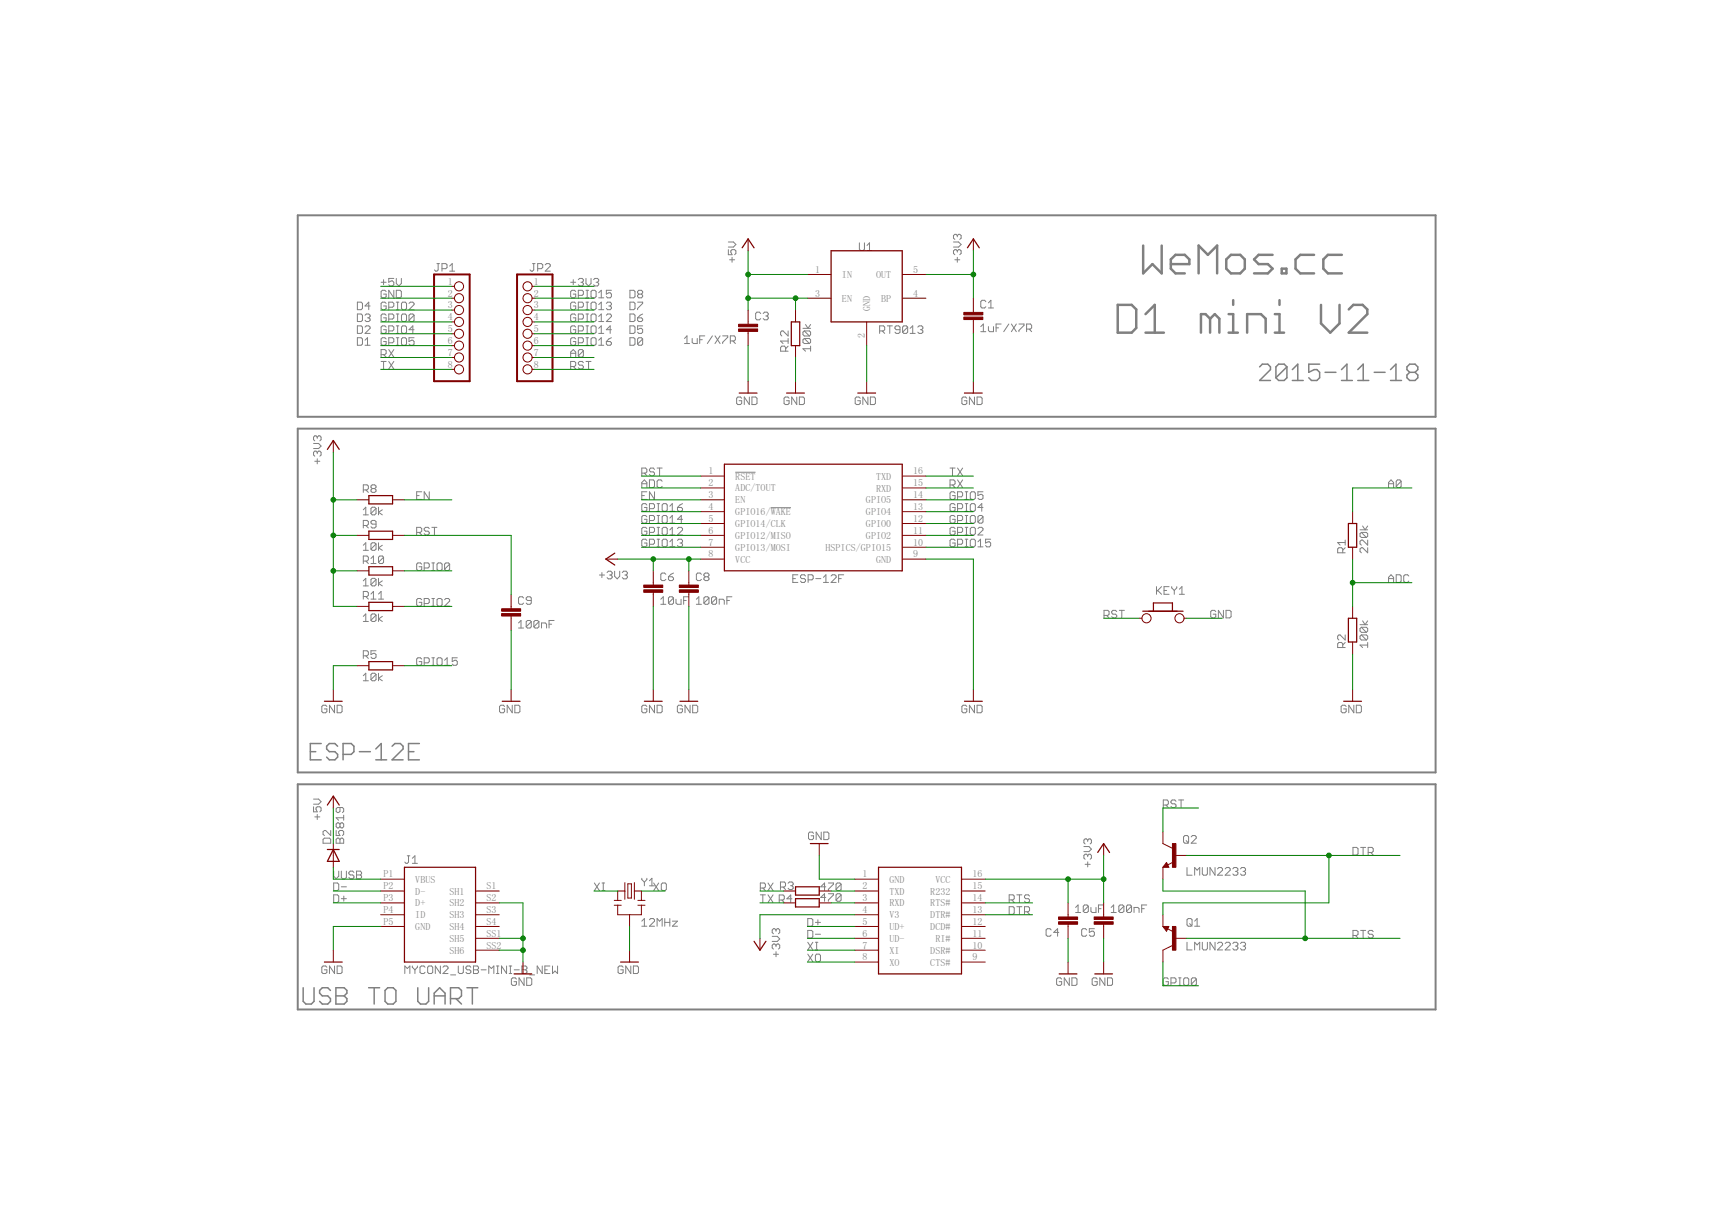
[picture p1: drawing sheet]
<svg xmlns="http://www.w3.org/2000/svg" width="297mm" height="210mm" viewBox="0 0 297 210" stroke-linecap="round" stroke-linejoin="round" font-family="sans-serif">
<path d="M51 36.9h195.1v34.5h-195.1zM51 73.4h195.1v59h-195.1zM51 134.4h195.1v38.6h-195.1z" fill="none" stroke="#808080" stroke-width=".34"/>
<g fill="none" stroke="#808080" stroke-width=".25">
<path d="M215.9 62.9l.5-.5h.9l.5 .5v.4l-1.9 1.9h1.9M220.6 62.9v1.8l-.5 .5h-.9l-.5-.5M220.6 62.9l-.5-.5h-.9l-.5 .5v1.8M220.6 62.9l-1.9 1.8M221.5 65.2h1.9M221.5 63.3l.9-.9v2.8M226.2 62.4h-1.9v1.4l1-.5h.4l.5 .5v.9l-.5 .5h-.9l-.5-.5M227.1 63.8h1.9M229.9 65.2h1.9M229.9 63.3l1-.9v2.8M232.7 65.2h1.9M232.7 63.3l1-.9v2.8"/>
<path d="M235.5 63.8h1.9M238.3 65.2h1.9M238.3 63.3l1-.9v2.8M241.6 63.8l-.4 .5v.4l.4 .5h.9l.5-.5v-.4l-.5-.5M241.6 63.8l-.4-.5v-.4l.4-.5h.9l.5 .5v.4l-.5 .5M241.6 63.8h.9M53.2 128.8h.9M55.1 127.4h-1.9v2.8h1.9M57.9 127.9l-.5-.5h-.9l-.5 .5v.4l.5 .5h.9l.5 .5v.4l-.5 .5h-.9l-.5-.5M58.8 129.3h1.4l.5-.5v-.9l-.5-.5h-1.4v2.8M61.6 128.8h1.9M64.4 130.2h1.9"/>
<path d="M64.4 128.3l.9-.9v2.8M67.2 127.9l.5-.5h.9l.5 .5v.4l-1.9 1.9h1.9M70 128.8h1M71.9 127.4h-1.9v2.8h1.9M52 169.2v2.4l.4 .4h1l.4-.4v-2.4M56.6 169.7l-.4-.5h-1l-.4 .5v.5l.4 .4h1l.4 .5v.5l-.4 .4h-1l-.4-.4M57.6 169.2h1.4l.5 .5v.5l-.5 .4 .5 .5v.5l-.5 .4h-1.4zM57.6 170.6h1.4M63.2 169.2h1.9M64.1 169.2v2.8M66 169.7l.5-.5h.9l.5 .5v1.9l-.5 .4h-.9l-.5-.4zM71.6 169.2v2.4l.5 .4h.9l.5-.4v-2.4"/>
<path d="M74.4 170.6h1.9M74.4 172v-1.8l1-1 .9 1v1.8M77.2 171.1h1.4l.5-.5v-.9l-.5-.5h-1.4v2.8M78.1 171.1l1 .9M80 169.2h1.9M81 169.2v2.8"/>
</g>
<g fill="none" stroke="#808080" stroke-width=".17">
<path d="M61.3 51.8h.6l.2 .2v.9l-.2 .2h-.6zM61.3 53.8h.6l.2 .2v.9l-.2 .2h-.6zM61.3 55.8h.6l.2 .2v.9l-.2 .2h-.6zM61.3 57.9h.6l.2 .2v.8l-.2 .3h-.6zM62.6 54l.2-.2h.4l.2 .2v.2l-.2 .3M62.6 56l.2-.2h.4l.2 .2v.3l-.8 .8h.8M62.6 59.2h.8M62.6 58.3l.4-.4v1.3M63 54.5h.2M63.2 54.5l.2 .2v.2l-.2 .2h-.4l-.2-.2M63.4 52.4h-.8l.6-.6v1.3M65.3 48.4h.9"/>
<path d="M65.7 47.9v.9M66.2 50l-.2-.3h-.5l-.2 .3v.8l.2 .2h.5l.2-.2v-.4h-.5M66.2 52l-.2-.2h-.5l-.2 .2v.9l.2 .2h.5l.2-.2v-.5h-.5M66.2 54l-.2-.2h-.5l-.2 .2v.9l.2 .2h.5l.2-.2v-.4h-.5M66.2 56l-.2-.2h-.5l-.2 .2v.9l.2 .2h.5l.2-.2v-.4h-.5M66.2 58.1l-.2-.2h-.5l-.2 .2v.8l.2 .3h.5l.2-.3v-.4h-.5M66.6 52.6h.7l.2-.2v-.4l-.2-.2h-.7v1.3M66.6 54.7h.7l.2-.2v-.5l-.2-.2h-.7v1.3M66.6 56.7h.7l.2-.2v-.5l-.2-.2h-.7v1.3M66.6 58.7h.7l.2-.2v-.4l-.2-.2h-.7v1.3M66.6 59.9l.9 1.3M67.5 47.7h-.9v.7l.5-.3h.2l.2 .3v.4l-.2 .2h-.5l-.2-.2"/>
<path d="M67.5 49.7v1.3l-.9-1.3v1.3M67.5 59.9l-.9 1.3M67.9 49.7h.7l.2 .3v.8l-.2 .2h-.7zM67.9 53.1h.5M67.9 51.8h.5M67.9 55.1h.5M67.9 53.8h.5M67.9 57.1h.5M67.9 55.8h.5M67.9 59.2h.5M67.9 57.9h.5M67.9 47.7v.9l.5 .4 .4-.4v-.9"/>
<path d="M68.2 51.8v1.3M68.2 53.8v1.3M68.2 55.8v1.3M68.2 57.9v1.3M68.8 58.1l.2-.2h.4l.3 .2v.8l-.3 .3h-.4l-.2-.3zM69 51.8h.4l.3 .2v.9l-.3 .2h-.4l-.2-.2v-.9zM69 53.8h.4l.3 .2v.9l-.3 .2h-.4l-.2-.2v-.9zM69 55.8h.4l.3 .2v.9l-.3 .2h-.4l-.2-.2v-.9zM70.1 52l.2-.2h.5l.2 .2v.2l-.9 .9h.9M71 54v.9l-.2 .2h-.5l-.2-.2M71 54l-.2-.2h-.5l-.2 .2v.9M71 57.9h-.9v.6l.4-.2h.3l.2 .2v.4l-.2 .3h-.5l-.2-.3"/>
<path d="M71 56.5h-.9l.7-.7v1.3M71 54l-.9 .9M74.9 45.2h.4M75.1 45.2v1l-.2 .3h-.2l-.2-.3M75.8 46h.6l.2-.2v-.4l-.2-.2h-.6v1.3M77.1 46.5h.8M77.1 45.6l.4-.4v1.3M91.3 45.2h.4M91.5 45.2v1l-.2 .3h-.2l-.3-.3M92.2 46h.6l.2-.2v-.4l-.2-.2h-.6v1.3M93.5 45.4l.2-.2h.4l.2 .2v.2l-.8 .9h.8M97.8 48.4h.9"/>
<path d="M98.3 47.9v.9M98.7 50l-.2-.3h-.5l-.2 .3v.8l.2 .2h.5l.2-.2v-.4h-.4M98.7 52l-.2-.2h-.5l-.2 .2v.9l.2 .2h.5l.2-.2v-.5h-.4M98.7 54l-.2-.2h-.5l-.2 .2v.9l.2 .2h.5l.2-.2v-.4h-.4M98.7 56l-.2-.2h-.5l-.2 .2v.9l.2 .2h.5l.2-.2v-.4h-.4M98.7 58.1l-.2-.2h-.5l-.2 .2v.8l.2 .3h.5l.2-.3v-.4h-.4M99.1 50.6h.7l.2-.2v-.4l-.2-.3h-.7v1.3M99.1 52.6h.7l.2-.2v-.4l-.2-.2h-.7v1.3M99.1 54.7h.7l.2-.2v-.5l-.2-.2h-.7v1.3M99.1 56.7h.7l.2-.2v-.5l-.2-.2h-.7v1.3M99.1 58.7h.7l.2-.2v-.4l-.2-.2h-.7v1.3M99.1 47.9l.2-.2h.5l.2 .2v.2l-.2 .3"/>
<path d="M99.6 48.4h.2M99.8 48.4l.2 .2v.2l-.2 .2h-.5l-.2-.2M100.4 51h.5M100.4 49.7h.5M100.4 53.1h.5M100.4 51.8h.5M100.4 55.1h.5M100.4 53.8h.5M100.4 57.1h.5M100.4 55.8h.5M100.4 59.2h.5M100.4 57.9h.5"/>
<path d="M100.4 47.7v.9l.5 .4 .4-.4v-.9M100.6 49.7v1.3M100.6 51.8v1.3M100.6 53.8v1.3M100.6 55.8v1.3M100.6 57.9v1.3M101.3 50l.2-.3h.5l.2 .3v.8l-.2 .2h-.5l-.2-.2zM101.3 52l.2-.2h.5l.2 .2v.9l-.2 .2h-.5l-.2-.2zM101.3 54l.2-.2h.5l.2 .2v.9l-.2 .2h-.5l-.2-.2zM101.3 56l.2-.2h.5l.2 .2v.9l-.2 .2h-.5l-.2-.2zM101.3 58.1l.2-.2h.5l.2 .2v.8l-.2 .3h-.5l-.2-.3zM101.7 47.9l.3-.2h.4l.2 .2v.2l-.2 .3"/>
<path d="M102.2 48.4h.2M102.4 48.4l.2 .2v.2l-.2 .2h-.4l-.3-.2M102.6 51h.9M102.6 53.1h.9M102.6 55.1h.9M102.6 57.1h.9M102.6 59.2h.9M102.6 58.3l.5-.4v1.3M102.6 50.2l.5-.5v1.3M102.6 52.2l.5-.4v1.3M102.6 54.2l.5-.4v1.3M102.6 56.3l.5-.5v1.3"/>
<path d="M103.9 52l.2-.2h.5l.2 .2v.2l-.2 .2M103.9 54l.2-.2h.5l.2 .2v.2l-.9 .9h.9M103.9 58.5h.7l.2 .2v.2l-.2 .3h-.5l-.2-.3zM104.4 52.4h.2M104.6 52.4l.2 .2v.3l-.2 .2h-.5l-.2-.2M104.8 49.7h-.9v.7l.5-.2h.2l.2 .2v.4l-.2 .2h-.5l-.2-.2M104.8 56.5h-.9l.7-.7v1.3M104.8 57.9l-.4 .2-.5 .4M108 49.7h.6l.2 .3v.8l-.2 .2h-.6zM108 51.8h.6l.2 .2v.9l-.2 .2h-.6zM108 53.8h.6l.2 .2v.9l-.2 .2h-.6zM108 55.8h.6l.2 .2v.9l-.2 .2h-.6z"/>
<path d="M108 57.9h.6l.2 .2v.8l-.2 .3h-.6zM109.3 51.8h.9v.2l-.9 .9v.2M109.3 54.5h.6l.3 .2v.2l-.3 .2h-.4l-.2-.2zM109.5 50.4l-.2 .2v.2l.2 .2h.4l.3-.2v-.2l-.3-.2M109.5 50.4l-.2-.2v-.2l.2-.3h.4l.3 .3v.2l-.3 .2M109.5 50.4h.4M110.2 55.8h-.9v.7l.4-.2h.2l.3 .2v.4l-.3 .2h-.4l-.2-.2M110.2 58.1v.8l-.3 .3h-.4l-.2-.3M110.2 58.1l-.3-.2h-.4l-.2 .2v.8M110.2 53.8l-.5 .2-.4 .5M110.2 58.1l-.9 .8M117.3 58l.5-.4v1.3"/>
<path d="M117.3 58.9h.9M118.6 58v.7l.3 .2h.6v-.9M119.9 58.2h.5M120.8 57.6h-.9v1.3M122.1 57.6l-.9 1.3M122.6 57.6l.8 1.3M123.4 57.6l-.8 1.3M123.9 57.6h.8v.2l-.8 .9v.2M124.8 42.8v.8h.7l-.2-.4v-.2l.2-.2h.4l.2 .2v.4l-.2 .2M124.8 41.5h.9l.4 .4-.4 .4h-.9M125.1 44.5h.8M125.2 58.4h.6l.2-.2v-.4l-.2-.2h-.6v1.3"/>
<path d="M125.5 44.1v.8M125.6 58.4l.4 .5M130.4 53.7l-.2-.2h-.5l-.2 .2v.9l.2 .2h.5l.2-.2M130.8 53.7l.2-.2h.5l.2 .2v.2l-.2 .2M131.3 54.1h.2M131.5 54.1l.2 .3v.2l-.2 .2h-.5l-.2-.2M135.1 56.7v.9l-.9-.9h-.2l-.2 .2v.4l.2 .3M135.1 59.3l-.4 .5M135.1 58.4h-1.3l.4 .5M135.1 58v.9M137.6 56.3h1.3M137.9 56.7h.8l.2 .2v.4l-.2 .3"/>
<path d="M137.9 58l-.3 .2v.5l.3 .2h.8M137.9 58h.8l.2 .2v.5l-.2 .2M137.9 56.7l-.3 .2v.4l.3 .3h.8M137.9 58l.8 .9M137.9 56.7l.8 .9M138.1 55.6l.4 .7 .4-.7M138.9 59.8h-1.3l.5 .4M138.9 59.3v.9M147.3 41.6v1.1l.2 .2h.5l.2-.2v-1.1M148.6 42.9h.9M148.6 42.1l.4-.5v1.3M150.8 56.7h.6l.2-.2v-.5l-.2-.2h-.6v1.3"/>
<path d="M151.2 56.7l.4 .4M152.1 55.8h.9M152.5 55.8v1.3M154.3 56.5h-.7l-.2-.2v-.3l.2-.2h.4l.3 .2v.9l-.3 .2h-.4l-.2-.2M155.6 56v.9l-.3 .2h-.4l-.2-.2M155.6 56l-.3-.2h-.4l-.2 .2v.9M155.6 56l-.9 .9M156 57.1h.9M156 56.3l.4-.5v1.3M157.3 56l.2-.2h.5l.2 .2v.3l-.2 .2M157.8 56.5h.2M158 56.5l.2 .2v.2l-.2 .2h-.5l-.2-.2"/>
<path d="M163.4 41.5h.9l.4 .4-.4 .4h-.9M163.7 44.5h.8M164.1 43l.2-.2h.2l.2 .2v.4l-.2 .2M164.1 40.4v.2M164.1 43v.2M164.1 44.1v.8M164.1 43l-.2-.2h-.2l-.3 .2v.4l.3 .2M164.1 40.4l-.2-.2h-.2l-.3 .2v.4l.3 .2M164.1 40.4l.2-.2h.2l.2 .2v.4l-.2 .2M168.1 56l.5-.5v1.3M168.1 56.8h.9M169 51.7l-.2-.2h-.5l-.2 .2v.9l.2 .2h.5l.2-.2"/>
<path d="M169.4 56v.6l.2 .2h.7v-.8M169.4 52.8h.9M169.4 51.9l.4-.4v1.3M170.7 56.2h.5M171.6 55.5h-.9v1.3M172.9 55.5l-.9 1.3M173.4 55.5l.8 1.3M174.2 55.5l-.8 1.3M174.6 55.5h.9v.3l-.9 .8v.2M176 56.4h.6l.2-.2v-.4l-.2-.3h-.6v1.3M176.4 56.4l.4 .4M53.7 76h.9l.4 .4-.4 .5h-.9"/>
<path d="M54 79h.8M54.4 74.9v.2M54.4 77.5v.2M54.4 78.6v.9M54.4 74.9l-.2-.2h-.2l-.3 .2v.4l.3 .2M54.4 77.5l-.2-.2h-.2l-.3 .2v.5l.3 .2M54.4 74.9l.2-.2h.2l.2 .2v.4l-.2 .2M54.4 77.5l.2-.2h.2l.2 .2v.5l-.2 .2M65.3 60.8h.7l.2-.3v-.4l-.2-.2h-.7v1.3M65.3 61.9h.9M65.7 61.9v1.3M65.7 60.8l.5 .4"/>
<path d="M66.6 61.9l.9 1.3M67.5 61.9l-.9 1.3M97.8 61.2v-.9l.5-.4 .4 .4v.9M97.8 62.8h.7l.2-.2v-.5l-.2-.2h-.7v1.3M97.8 60.5h.9M98.3 62.8l.4 .4M100 60.1l-.2-.2h-.5l-.2 .2v.9M100 60.1v.9l-.2 .2h-.5l-.2-.2M100 62.1l-.2-.2h-.5l-.2 .2v.3l.2 .2h.5l.2 .2v.2l-.2 .2h-.5l-.2-.2M100 60.1l-.9 .9M100.4 61.9h.9M100.9 61.9v1.3"/>
<path d="M127.1 68.2l-.2-.2h-.4l-.2 .2v.9l.2 .2h.4l.2-.2v-.4h-.4M128.4 68v1.3l-.8-1.3v1.3M128.9 68h.6l.3 .2v.9l-.3 .2h-.6zM134.7 60.2v-.7l-.2-.2h-.5l-.2 .2v.7h1.3M135.3 68.2l-.3-.2h-.4l-.2 .2v.9l.2 .2h.4l.3-.2v-.4h-.5M136.6 68v1.3l-.9-1.3v1.3M137 68h.6l.3 .2v.9l-.3 .2h-.6zM147.4 68.2l-.2-.2h-.4l-.2 .2v.9l.2 .2h.4l.2-.2v-.4h-.4M148.8 68v1.3l-.9-1.3v1.3M149.2 68h.6l.3 .2v.9l-.3 .2h-.6zM165.7 68.2l-.2-.2h-.4l-.2 .2v.9l.2 .2h.4l.2-.2v-.4h-.4M167 68v1.3l-.8-1.3v1.3"/>
<path d="M167.5 68h.6l.2 .2v.9l-.2 .2h-.6zM62.3 87.4l.4-.5v1.3M62.3 93.4l.4-.4v1.3M62.3 99.5l.4-.4v1.3M62.3 88.2h.8M62.3 94.3h.8M62.3 83.9h.6l.2-.2v-.4l-.2-.2h-.6v1.3M62.3 90h.6l.2-.2v-.4l-.2-.2h-.6v1.3M62.3 96.1h.6l.2-.2v-.4l-.2-.2h-.6v1.3M62.7 83.9l.4 .5M62.7 90l.4 .5M62.7 96.1l.4 .5"/>
<path d="M63.6 95.7l.4-.4v1.3M63.6 96.6h.9M63.8 83.7l-.2-.2v-.2l.2-.2h.4l.3 .2v.2l-.3 .2M63.8 83.7l-.2 .2v.3l.2 .2h.4l.3-.2v-.3l-.3-.2M63.8 83.7h.4M64.5 99.3l-.9 .9M64.5 87.1l-.3-.2h-.4l-.2 .2v.9M64.5 89.8h-.7l-.2-.2v-.2l.2-.2h.4l.3 .2v.9l-.3 .2h-.4l-.2-.2M64.5 93.2l-.3-.2h-.4l-.2 .2v.9M64.5 99.3l-.3-.2h-.4l-.2 .2v.9M64.5 87.1v.9l-.3 .2h-.4l-.2-.2M64.5 93.2v.9l-.3 .2h-.4l-.2-.2"/>
<path d="M64.5 99.3v.9l-.3 .2h-.4l-.2-.2M64.5 87.1l-.9 .9M64.5 93.2l-.9 .9M64.9 86.9v1.3M64.9 93v1.3M64.9 99.1v1.3M65.5 87.4l-.6 .4 .6 .4M65.5 93.4l-.6 .5 .6 .4M65.5 99.5l-.6 .5 .6 .4M65.7 95.5l-.2-.2h-.4l-.2 .2v.9M65.7 95.5v.9l-.2 .2h-.4l-.2-.2M65.7 95.5l-.8 .9"/>
<path d="M71.4 91.2h.7l.2-.2v-.4l-.2-.2h-.7v1.3M71.4 84.9h.4M71.8 91.2l.5 .5M72.3 84.3h-.9v1.3h.9M72.3 96.7l-.2-.2h-.5l-.2 .2v.8l.2 .3h.5l.2-.3v-.4h-.5M72.7 97.3h.7l.2-.2v-.4l-.2-.2h-.7v1.3M73.6 84.3v1.3l-.9-1.3v1.3M73.6 90.6l-.2-.2h-.5l-.2 .2v.2l.2 .2h.5l.2 .2v.2l-.2 .3h-.5l-.2-.3M74 96.5h.5M74 97.8h.5M74 90.4h.9M74.3 96.5v1.3"/>
<path d="M74.5 90.4v1.3M75.1 96.5h.4l.3 .2v.8l-.3 .3h-.4l-.2-.3v-.8zM77.1 96.7l-.2-.2h-.5l-.2 .2v.8M77.1 96.7v.8l-.2 .3h-.5l-.2-.3M77.1 96.7l-.9 .8M102.7 98.5h.9M103.2 98.1v.9M104.1 98.1l.2-.2h.4l.2 .2v.2l-.2 .2M104.5 98.5h.2M104.7 98.5l.2 .2v.3l-.2 .2h-.4l-.2-.2M105.3 97.9v.8l.5 .5 .4-.5v-.8M106.7 98.1l.2-.2h.4l.2 .2v.2l-.2 .2"/>
<path d="M107.1 98.5h.2M107.3 98.5l.2 .2v.3l-.2 .2h-.4l-.2-.2M110 81.1h.7l.2-.2v-.5l-.2-.2h-.7v1.3M110 83.5v-.8l.4-.5 .5 .5v.8M110 84.9h.4M110 82.9h.9M110.4 81.1l.5 .4M110.9 84.3h-.9v1.3h.9M110.9 86.5l-.2-.2h-.5l-.2 .2v.9l.2 .2h.5l.2-.2v-.4h-.5M110.9 88.6l-.2-.3h-.5l-.2 .3v.8l.2 .2h.5l.2-.2v-.4h-.5M110.9 90.6l-.2-.2h-.5l-.2 .2v.8l.2 .3h.5l.2-.3v-.4h-.5M110.9 92.6l-.2-.2h-.5l-.2 .2v.9l.2 .2h.5l.2-.2v-.5h-.5"/>
<path d="M111.3 82.2h.7l.2 .3v.8l-.2 .2h-.7zM111.3 87.2h.7l.2-.2v-.5l-.2-.2h-.7v1.3M111.3 89.2h.7l.2-.2v-.4l-.2-.3h-.7v1.3M111.3 91.2h.7l.2-.2v-.4l-.2-.2h-.7v1.3M111.3 93.3h.7l.2-.3v-.4l-.2-.2h-.7v1.3M112.2 80.4l-.2-.2h-.5l-.2 .2v.2l.2 .3h.5l.2 .2v.2l-.2 .2h-.5l-.2-.2M112.2 84.3v1.3l-.9-1.3v1.3M112.6 86.3h.5M112.6 87.6h.5M112.6 88.3h.5M112.6 89.6h.5M112.6 90.4h.5"/>
<path d="M112.6 91.7h.5M112.6 92.4h.5M112.6 93.7h.5M112.6 80.2h.9M112.8 86.3v1.3M112.8 88.3v1.3M112.8 90.4v1.3M112.8 92.4v1.3M113.1 80.2v1.3M113.5 82.5l-.2-.3h-.5l-.2 .3v.8l.2 .2h.5l.2-.2M113.7 86.3h.5l.2 .2v.9l-.2 .2h-.5l-.2-.2v-.9zM113.7 88.3h.5l.2 .3v.8l-.2 .2h-.5l-.2-.2v-.8z"/>
<path d="M113.7 90.4h.5l.2 .2v.8l-.2 .3h-.5l-.2-.3v-.8zM113.7 92.4h.5l.2 .2v.9l-.2 .2h-.5l-.2-.2v-.9zM114.1 98.4l-.2-.2h-.4l-.2 .2v.9l.2 .2h.4l.2-.2M114.6 98.8h.6l.2 .3v.2l-.2 .2h-.4l-.2-.2zM114.8 87.6h.9M114.8 86.7l.4-.4v1.3M114.8 88.8l.4-.5v1.3M114.8 90.8l.4-.4v1.3M114.8 92.8l.4-.4v1.3M114.8 89.6h.9M114.8 91.7h.9M114.8 93.7h.9"/>
<path d="M115.4 98.2l-.4 .2-.4 .4M116.1 87h.7l.2 .2v.2l-.2 .2h-.5l-.2-.2zM116.1 90.6l.2-.2h.5l.2 .2v.2l-.9 .9h.9M116.1 92.6l.2-.2h.5l.2 .2v.2l-.2 .2M116.5 93h.3M116.8 93l.2 .3v.2l-.2 .2h-.5l-.2-.2M117 86.3l-.9 .7M117 89h-.9l.7-.7v1.3M120.2 98.4l-.2-.2h-.4l-.2 .2v.9l.2 .2h.4l.2-.2M120.9 98.8l-.3-.2v-.2l.3-.2h.4l.2 .2v.2l-.2 .2M120.9 98.8l-.3 .3v.2l.3 .2h.4l.2-.2v-.2l-.2-.3M120.9 98.8h.4"/>
<path d="M126 80.9h3.5M132.1 87h3.5M135.9 99.1h.4M136.8 98.5h-.9v1.3h.9M138.1 98.7l-.2-.2h-.5l-.2 .2v.2l.2 .2h.5l.2 .3v.2l-.2 .2h-.5l-.2-.2M138.5 99.4h.7l.2-.3v-.4l-.2-.2h-.7v1.3M139.8 99.1h.9M141.1 99.8h.9M141.1 98.9l.5-.4v1.3M142.5 98.7l.2-.2h.4l.2 .2v.2l-.8 .9h.8M143.7 99.1h.5M144.6 98.5h-.9v1.3"/>
<path d="M162.8 83.1h.7l.2-.2v-.4l-.2-.3h-.7v1.3M162.8 80.2h.9M163.3 83.1l.4 .4M163.3 80.2v1.3M163.7 84.5l-.2-.2h-.5l-.2 .2v.9l.2 .2h.5l.2-.2v-.5h-.4M163.7 86.5l-.2-.2h-.5l-.2 .2v.9l.2 .2h.5l.2-.2v-.4h-.4M163.7 88.6l-.2-.3h-.5l-.2 .3v.8l.2 .2h.5l.2-.2v-.4h-.4M163.7 90.6l-.2-.2h-.5l-.2 .2v.8l.2 .3h.5l.2-.3v-.4h-.4M163.7 92.6l-.2-.2h-.5l-.2 .2v.9l.2 .2h.5l.2-.2v-.5h-.4M164.1 91.2h.7l.2-.2v-.4l-.2-.2h-.7v1.3M164.1 87.2h.7l.2-.2v-.5l-.2-.2h-.7v1.3M164.1 85.1h.7l.2-.2v-.4l-.2-.2h-.7v1.3"/>
<path d="M164.1 89.2h.7l.2-.2v-.4l-.2-.3h-.7v1.3M164.1 93.3h.7l.2-.3v-.4l-.2-.2h-.7v1.3M164.1 82.2l.9 1.3M164.1 80.2l.9 1.3M165 82.2l-.9 1.3M165 80.2l-.9 1.3M165.4 86.3h.5M165.4 87.6h.5M165.4 84.3h.5M165.4 85.6h.5M165.4 88.3h.5M165.4 89.6h.5"/>
<path d="M165.4 90.4h.5M165.4 91.7h.5M165.4 92.4h.5M165.4 93.7h.5M165.7 84.3v1.3M165.7 86.3v1.3M165.7 88.3v1.3M165.7 90.4v1.3M165.7 92.4v1.3M166.3 84.5l.2-.2h.5l.2 .2v.9l-.2 .2h-.5l-.2-.2zM166.3 88.6l.2-.3h.5l.2 .3v.8l-.2 .2h-.5l-.2-.2zM166.3 90.6l.2-.2h.5l.2 .2v.8l-.2 .3h-.5l-.2-.3z"/>
<path d="M166.3 92.6l.2-.2h.5l.2 .2v.9l-.2 .2h-.5l-.2-.2zM166.5 86.3h.5l.2 .2v.9l-.2 .2h-.5l-.2-.2v-.9zM167.6 90.6l.3-.2h.4l.2 .2v.2l-.9 .9h.9M167.6 93.7h.9M167.6 92.8l.5-.4v1.3M168.5 87h-.9l.7-.7v1.3M168.5 84.3h-.9v.6l.5-.2h.2l.2 .2v.5l-.2 .2h-.4l-.3-.2M168.5 88.6l-.2-.3h-.4l-.3 .3v.8M168.5 88.6v.8l-.2 .2h-.4l-.3-.2M168.5 88.6l-.9 .8M169.8 92.4h-.9v.6l.7-.2 .2 .2v.5l-.2 .2h-.5l-.2-.2M230.1 94.7v-.6l-.2-.2h-.4l-.2 .2v.6h1.3"/>
<path d="M230.6 93h-1.3l.4 .4M230.6 93.9l-.5 .4M230.6 92.5v.9M233.1 90.8h1.3M233.3 91.2h.9l.2 .2v.5l-.2 .2M233.3 91.2l-.2 .2v.5l.2 .2h.9M233.3 91.2l.9 .9M233.6 90.1l.4 .7 .4-.7M234.4 92.5v.9l-.8-.9h-.3l-.2 .3v.4l.2 .2M234.4 93.9v.8l-.8-.8h-.3l-.2 .2v.4l.2 .2M238 99.1h.9M238 83.5v-.8l.4-.5 .5 .5v.8"/>
<path d="M238 99.8v-.9l.4-.4 .5 .4v.9M238 82.9h.9M239.3 98.5h.6l.3 .2v.9l-.3 .2h-.6zM240.2 82.5l-.3-.3h-.4l-.2 .3v.8M240.2 82.5v.8l-.3 .2h-.4l-.2-.2M240.2 82.5l-.9 .8M241.5 98.7l-.2-.2h-.5l-.2 .2v.9l.2 .2h.5l.2-.2M62.3 115.8l.4-.4v1.2M62.3 105.6l.4-.4v1.3M62.3 116.6h.8M62.3 100.4h.8M62.3 106.5h.8"/>
<path d="M62.3 102.2h.6l.2-.2v-.4l-.2-.3h-.6v1.4M62.3 112.4h.6l.2-.2v-.5l-.2-.2h-.6v1.3M62.7 112.4l.4 .4M62.7 102.2l.4 .5M63.6 102.7h.9M63.6 101.8l.4-.5v1.4M64.5 115.6v.8l-.3 .2h-.4l-.2-.2M64.5 105.4l-.3-.2h-.4l-.2 .2v.9M64.5 111.5h-.9v.7l.4-.2h.2l.3 .2v.4l-.3 .2h-.4l-.2-.2M64.5 115.6l-.3-.2h-.4l-.2 .2v.8M64.5 105.4v.9l-.3 .2h-.4l-.2-.2M64.5 115.6l-.9 .8"/>
<path d="M64.5 105.4l-.9 .9M64.9 102.7h.8M64.9 105.2v1.3M64.9 115.4v1.2M64.9 101.8l.4-.5v1.4M65.5 115.8l-.6 .4 .6 .4M65.5 105.6l-.6 .5 .6 .4M72.3 102.8l-.2-.2h-.5l-.2 .2v.8l.2 .3h.5l.2-.3v-.4h-.5M72.3 112.9l-.2-.2h-.5l-.2 .2v.9l.2 .2h.5l.2-.2v-.4h-.5M72.7 103.4h.7l.2-.2v-.4l-.2-.2h-.7v1.3M72.7 113.6h.7l.2-.2v-.5l-.2-.2h-.7v1.3M74 102.6h.5"/>
<path d="M74 103.9h.5M74 112.7h.5M74 114h.5M74.3 102.6v1.3M74.3 112.7v1.3M74.9 102.8l.2-.2h.4l.3 .2v.8l-.3 .3h-.4l-.2-.3zM74.9 112.9l.2-.2h.4l.3 .2v.9l-.3 .2h-.4l-.2-.2zM76.2 102.8l.2-.2h.5l.2 .2v.2l-.9 .9h.9M76.2 114h.9M76.2 113.1l.4-.4v1.3M78.4 112.7h-.9v.7l.5-.3h.2l.2 .3v.4l-.2 .2h-.5l-.2-.2M88.9 106.7l.4-.4v1.3"/>
<path d="M88.9 107.6h.8M89.7 102.5l-.2-.2h-.4l-.2 .2v.8l.2 .2h.4l.2-.2M91.1 102.9h-.7l-.2-.2v-.2l.2-.2h.4l.3 .2v.8l-.3 .2h-.4l-.2-.2M91.1 106.5v.9l-.3 .2h-.4l-.2-.2M91.1 106.5l-.3-.2h-.4l-.2 .2v.9M91.1 106.5l-.9 .9M92.4 106.5v.9l-.3 .2h-.4l-.2-.2M92.4 106.5l-.3-.2h-.4l-.2 .2v.9M92.4 106.5l-.9 .9M92.8 107.6v-.9h.7l.2 .3v.6M94.1 107h.5M95 106.3h-.9v1.3"/>
<path d="M113.3 103.5h.8M113.3 102.7l.4-.4v1.2M115.4 102.5v.8l-.2 .2h-.4l-.2-.2M115.4 102.5l-.2-.2h-.4l-.2 .2v.8M115.4 102.5l-.8 .8M115.9 102.7v.6l.2 .2h.6v-.8M117.2 102.9h.4M118 102.3h-.8v1.2M119.4 102.7l.4-.4v1.2M119.4 103.5h.8M121.5 102.5v.8l-.2 .2h-.4l-.3-.2M121.5 102.5l-.2-.2h-.4l-.3 .2v.8"/>
<path d="M121.5 102.5l-.9 .8M122.8 102.5v.8l-.2 .2h-.4l-.2-.2M122.8 102.5l-.2-.2h-.4l-.2 .2v.8M122.8 102.5l-.8 .8M123.3 103.5v-.8h.6l.2 .2v.6M124.6 102.9h.4M125.5 102.3h-.9v1.2M189.2 105.5h.7l.2-.3v-.4l-.2-.2h-.7v1.3M189.7 105.5l.4 .4M191.4 104.8l-.2-.2h-.4l-.3 .2v.2l.3 .2h.4l.2 .3v.2l-.2 .2h-.4l-.3-.2M191.9 104.6h.8M192.3 104.6v1.3"/>
<path d="M198.2 100.5v1.3M198.4 101.2l.7 .6M199.1 100.5l-.9 .9M199.5 101.2h.5M200.4 100.5h-.9v1.3h.9M200.8 100.5v.2l.5 .5M201.3 101.2v.6M201.7 100.5v.2l-.4 .5M202.1 101.8h.9M202.1 101l.5-.5v1.3M208.4 104.8l-.2-.2h-.5l-.2 .2v.9l.2 .2h.5l.2-.2v-.5h-.5M209.7 104.6v1.3l-.9-1.3v1.3"/>
<path d="M210.1 104.6h.7l.2 .2v.9l-.2 .2h-.7zM230.1 111v-.7l-.2-.2h-.4l-.2 .2v.7h1.3M230.6 108.8v.9l-.9-.9h-.2l-.2 .2v.4l.2 .3M230.6 110.1l-.5 .4M233.1 107h1.3M233.3 107.5h.9l.2 .2v.4l-.2 .3M233.3 108.8h.9l.2 .2v.4l-.2 .3M233.3 107.5l-.2 .2v.4l.2 .3h.9M233.3 108.8l-.2 .2v.4l.2 .3h.9M233.3 108.8l.9 .9M233.3 107.5l.9 .9M233.6 106.4l.4 .6 .4-.6"/>
<path d="M234.4 110.1v.9M234.4 110.5h-1.3l.5 .5M53.7 138.2v.9h.7l-.2-.4v-.2l.2-.3h.4l.2 .3v.4l-.2 .2M53.7 136.9h.9l.4 .5-.4 .4h-.9M54 140h.8M54.4 139.6v.8M56 121.1l-.2-.3h-.4l-.2 .3v.8l.2 .2h.4l.2-.2v-.4h-.4M57.3 120.8v1.3l-.8-1.3v1.3M57.8 120.8h.6l.2 .3v.8l-.2 .2h-.6zM58.3 138.4v.6l-.3 .2h-.2l-.2-.2v-.4l.2-.2h.9l.2 .2v.4l-.2 .2M58.9 139.7v.8M86.5 121.1l-.2-.3h-.4l-.3 .3v.8l.3 .2h.4l.2-.2v-.4h-.4"/>
<path d="M87.8 120.8v1.3l-.9-1.3v1.3M88.2 120.8h.7l.2 .3v.8l-.2 .2h-.7zM110.9 121.1l-.2-.3h-.5l-.2 .3v.8l.2 .2h.5l.2-.2v-.4h-.5M112.2 120.8v1.3l-.9-1.3v1.3M112.6 120.8h.7l.2 .3v.8l-.2 .2h-.7zM117 121.1l-.2-.3h-.5l-.2 .3v.8l.2 .2h.5l.2-.2v-.4h-.5M118.3 120.8v1.3l-.9-1.3v1.3M118.7 120.8h.7l.2 .3v.8l-.2 .2h-.7zM165.7 121.1l-.2-.3h-.4l-.2 .3v.8l.2 .2h.4l.2-.2v-.4h-.4M167 120.8v1.3l-.8-1.3v1.3M167.5 120.8h.6l.2 .3v.8l-.2 .2h-.6zM199.4 137.9h.6l.3-.2v-.4l-.3-.2h-.6v1.3"/>
<path d="M199.8 137.9l.5 .5M201.6 137.3l-.2-.2h-.5l-.2 .2v.2l.2 .2h.5l.2 .2v.3l-.2 .2h-.5l-.2-.2M202 137.1h.9M202.4 137.1v1.3M230.7 121.1l-.2-.3h-.4l-.2 .3v.8l.2 .2h.4l.2-.2v-.4h-.4M232.1 120.8v1.3l-.9-1.3v1.3M232.5 120.8h.6l.2 .3v.8l-.2 .2h-.6zM55.4 143.8l.2-.2h.9l.2 .2v.7h-1.3zM56.7 142.3v.9l-.9-.9h-.2l-.2 .2v.5l.2 .2M57.2 149.3v.8l.4 .5 .5-.5v-.8M57.2 151.3h.6l.3 .2v.9l-.3 .2h-.6zM57.2 153.3h.6l.3 .2v.9l-.3 .2h-.6z"/>
<path d="M57.6 142.3v.9h.7l-.3-.7 .3-.2h.4l.2 .2v.5l-.2 .2M57.8 143.6h.2l.3 .2 .2-.2h.2l.2 .2v.7h-1.3v-.7zM58.3 141.2l-.3-.2h-.2l-.2 .2v.4l.2 .3h.2l.3-.3M58.3 141.2l.2-.2h.2l.2 .2v.4l-.2 .3h-.2l-.2-.3M58.3 141.2v.4M58.3 143.8v.7M58.5 152h.9M58.5 154h.9M58.5 149.3v1l.2 .3h.4l.3-.3v-1M58.9 140.1h-1.3l.4 .4M58.9 153.5v.9M60.7 149.5l-.2-.2h-.5l-.2 .2v.2l.2 .2h.5l.2 .2v.2l-.2 .3h-.5l-.2-.3"/>
<path d="M61.1 149.3h.7l.2 .2v.2l-.2 .2 .2 .2v.2l-.2 .3h-.7zM61.1 149.9h.7M69.8 146.6h.5M70 146.6v1.1l-.2 .2h-.2l-.2-.2M70.7 147.1l.4-.5v1.3M70.7 147.9h.8M101.9 151.3l.8 1.3M102.7 151.3l-.8 1.3M103.2 151.3h.4M103.2 152.6h.4M103.4 151.3v1.3M110 150.5v.2l.4 .5"/>
<path d="M110 157.8l.4-.4v1.3M110 158.7h.9M110.4 151.2v.6M110.9 150.5v.2l-.5 .5M111.3 157.6l.2-.2h.5l.2 .2v.2l-.9 .9h.9M111.3 150.9l.4-.4v1.3M111.3 151.8h.9M112 151.3l.9 1.3M112.6 158.7v-1.3l.5 .4 .4-.4v1.3M112.9 151.3l-.9 1.3M113.6 151.3h.4l.2 .2v.9l-.2 .2h-.4l-.3-.2v-.9zM113.9 157.4v1.3"/>
<path d="M113.9 158.1h.9M114.8 157.4v1.3M115.3 157.8h.8l-.8 .9h.8M130.3 152.2h.7l.2-.2v-.5l-.2-.2h-.7v1.3M130.3 153.3h.9M130.7 152.2l.5 .4M130.7 153.3v1.3M131.6 151.3l.9 1.3M131.6 153.3l.9 1.3M132.5 151.3l-.9 1.3M132.5 153.3l-.9 1.3M133 159.4v.2"/>
<path d="M133 159.4l-.2-.3h-.2l-.2 .3v.4l.2 .2M133 159.4l.2-.3h.2l.2 .3v.4l-.2 .2M133.6 154.2h.6l.2-.2v-.4l-.2-.2h-.6v1.3M133.8 152h.6l.2-.2v-.5l-.2-.2h-.6v1.3M134 154.2l.4 .5M134.2 152l.4 .4M135.1 151.3l.2-.2h.4l.3 .2v.3l-.3 .2M135.5 151.8h.2M135.7 151.8l.3 .2v.2l-.3 .2h-.4l-.2-.2M135.7 154h-.8l.6-.6v1.3M138.5 157.4h.6l.2 .2v.9l-.2 .2h-.6zM138.5 159.4h.6l.2 .2v.9l-.2 .2h-.6z"/>
<path d="M139.4 142.8l-.2-.2h-.4l-.2 .2v.9l.2 .2h.4l.2-.2v-.5h-.4M139.8 158.1h.8M140.2 157.6v.9M140.8 142.6v1.3l-.9-1.3v1.3M141.2 142.6h.7l.2 .2v.9l-.2 .2h-.7zM141.5 152h-.8l.6-.7v1.3M141.5 153.8h-.8l.6-.7v1.3M142 151.3h.9v.2l-.9 .9v.2M142 153.1h.9v.3l-.9 .8v.2M144.2 151.5l-.2-.2h-.5l-.2 .2v.9M144.2 153.4l-.2-.3h-.5l-.2 .3v.8M144.2 151.5v.9l-.2 .2h-.5l-.2-.2"/>
<path d="M144.2 153.4v.8l-.2 .2h-.5l-.2-.2M144.2 151.5l-.9 .9M144.2 153.4l-.9 .8M173 154.2h.6l.2-.2v-.5l-.2-.2h-.6v1.3M173 155.4h.6l.2 .2v.8l-.2 .3h-.6zM173.4 154.2l.4 .4M174.3 153.3h.9M174.3 155.4h.9M174.7 153.3v1.3M174.7 155.4v1.3M175.6 156.2h.7l.2-.2v-.4l-.2-.2h-.7v1.3M176 156.2l.5 .5"/>
<path d="M176.5 153.5l-.2-.2h-.5l-.2 .2v.3l.2 .2h.5l.2 .2v.2l-.2 .2h-.5l-.2-.2M180.2 159.3l-.2-.2h-.5l-.2 .2v.9l.2 .2h.5l.2-.2M181.5 159.8h-.9l.7-.7v1.3M184.4 155.5l.4-.4v1.3M184.4 156.4h.8M185.8 145.1h.8l.5 .4-.5 .4h-.8M186 148.1h.9M186.3 159.3l-.2-.2h-.5l-.2 .2v.9l.2 .2h.5l.2-.2M186.4 144v.2M186.4 146.6v.2M186.4 147.7v.8M186.4 146.6l-.2-.2h-.2l-.2 .2v.4l.2 .2"/>
<path d="M186.4 144l-.2-.3h-.2l-.2 .3v.4l.2 .2M186.4 146.6l.2-.2h.3l.2 .2v.4l-.2 .2M186.4 144l.2-.3h.3l.2 .3v.4l-.2 .2M186.5 155.3v.8l-.2 .3h-.4l-.2-.3M186.5 155.3l-.2-.2h-.4l-.2 .2v.8M186.5 155.3l-.8 .8M187 155.5v.6l.2 .3h.7v-.9M187.6 159.1h-.9v.7l.4-.2h.3l.2 .2v.4l-.2 .2h-.5l-.2-.2M188.3 155.7h.4M189.1 155.1h-.8v1.3M190.5 156.4h.8M190.5 155.5l.4-.4v1.3"/>
<path d="M192.6 155.3v.8l-.2 .3h-.4l-.2-.3M192.6 155.3l-.2-.2h-.4l-.2 .2v.8M192.6 155.3l-.8 .8M194 155.3v.8l-.3 .3h-.4l-.2-.3M194 155.3l-.3-.2h-.4l-.2 .2v.8M194 155.3l-.9 .8M194.4 156.4v-.9h.6l.2 .2v.7M195.7 155.7h.4M196.6 155.1h-.9v1.3M202.9 143.4l.2-.2h.4l.2 .2v.9l-.2 .2h-.4l-.2-.2zM203.3 144l.4 .5M203.5 148.7v1.3h.8"/>
<path d="M203.7 157.4h.4l.2 .2v.9l-.2 .2h-.4l-.2-.2v-.9zM203.9 158.3l.4 .4M204.2 143.4l.2-.2h.4l.2 .2v.2l-.8 .9h.8M204.8 150v-1.3l.4 .4 .4-.4v1.3M204.8 158.7h.8M204.8 157.8l.4-.4v1.3M206.1 148.7v1.1l.2 .2h.4l.2-.2v-1.1M208.3 148.7v1.3l-.9-1.3v1.3M208.7 148.9l.2-.2h.4l.2 .2v.2l-.8 .9h.8M210 148.9l.2-.2h.5l.2 .2v.2l-.9 .9h.9M211.3 148.9l.2-.2h.5l.2 .2v.2l-.2 .2M211.8 149.3h.2"/>
<path d="M212 149.3l.2 .2v.3l-.2 .2h-.5l-.2-.2M212.6 148.9l.2-.2h.5l.2 .2v.2l-.2 .2M213.1 149.3h.2M213.3 149.3l.2 .2v.3l-.2 .2h-.5l-.2-.2M231.9 145.2h.6l.3 .2v.9l-.3 .2h-.6zM233.2 159.4h.9M233.2 145.2h.9M233.6 145.2v1.3M233.6 159.4v1.3M234.5 146.1h.7l.2-.2v-.5l-.2-.2h-.7v1.3M234.9 146.1l.5 .4M235.4 159.6l-.2-.2h-.5l-.2 .2v.3l.2 .2h.5l.2 .2v.2l-.2 .2h-.5l-.2-.2"/>
<path d="M56 165.7l-.2-.2h-.4l-.2 .2v.9l.2 .2h.4l.2-.2v-.4h-.4M57.3 165.5v1.3l-.8-1.3v1.3M57.8 165.5h.6l.2 .2v.9l-.2 .2h-.6zM69.4 166.8v-1.3l.4 .4 .5-.4v1.3M70.7 165.5v.2l.4 .5M71.1 166.2v.6M71.5 165.5v.2l-.4 .5M72.9 165.7l-.3-.2h-.4l-.2 .2v.9l.2 .2h.4l.3-.2M73.5 165.5h.5l.2 .2v.9l-.2 .2h-.5l-.2-.2v-.9zM75.5 165.5v1.3l-.9-1.3v1.3M75.9 165.7l.2-.2h.5l.2 .2v.2l-.9 .9h.9M77.2 167h.9"/>
<path d="M78.5 165.5v1.1l.3 .2h.4l.2-.2v-1.1M80.7 165.7l-.2-.2h-.4l-.2 .2v.2l.2 .3h.4l.2 .2v.2l-.2 .2h-.4l-.2-.2M81.2 165.5h.6l.2 .2v.2l-.2 .3 .2 .2v.2l-.2 .2h-.6zM81.2 166.2h.6M82.5 166.2h.8M83.8 166.8v-1.3l.4 .4 .4-.4v1.3M85.1 165.5h.4M85.1 166.8h.4M85.3 165.5v1.3M86.8 165.5v1.3l-.8-1.3v1.3M87.3 165.5h.4M87.3 166.8h.4"/>
<path d="M87.5 165.5v1.3M88.1 166.2h.9M88.5 167.8l-.2-.2h-.4l-.2 .2v.8l.2 .2h.4l.2-.2v-.4h-.4M89.5 165.5h.6l.2 .2v.2l-.2 .3 .2 .2v.2l-.2 .2h-.6zM89.5 166.2h.6M89.8 167.6v1.2l-.8-1.2v1.2M90.3 167.6h.6l.2 .2v.8l-.2 .2h-.6zM90.8 167h.8M92.9 165.5v1.3l-.8-1.3v1.3M93.4 166.2h.4M94.3 165.5h-.9v1.3h.9M94.7 165.5v1.3l.4-.4 .5 .4v-1.3"/>
<path d="M106.8 165.7l-.2-.2h-.4l-.3 .2v.9l.3 .2h.4l.2-.2v-.4h-.4M108.1 165.5v1.3l-.8-1.3v1.3M108.6 165.5h.6l.2 .2v.9l-.2 .2h-.6zM132.4 160.4h.8l.4 .5-.4 .4h-.8M132.6 163.5h.8M133 162v.2M133 163.1v.8M133 162l-.2-.2h-.2l-.2 .2v.4l.2 .2M133 162l.2-.2h.2l.2 .2v.4l-.2 .2M138.5 163.5l.8 1.3M138.5 161.5l.8 1.3M139.3 163.5l-.8 1.3"/>
<path d="M139.3 161.5l-.8 1.3M139.8 162.8h.4M139.8 161.5h.4M139.8 163.7l.2-.2h.4l.2 .2v.9l-.2 .2h-.4l-.2-.2zM139.8 160.1h.8M140 161.5v1.3M182 167.8l-.2-.2h-.5l-.2 .2v.8l.2 .2h.5l.2-.2v-.4h-.5M183.3 167.6v1.2l-.9-1.2v1.2M183.7 167.6h.7l.2 .2v.8l-.2 .2h-.7zM188.1 167.8l-.2-.2h-.5l-.2 .2v.8l.2 .2h.5l.2-.2v-.4h-.5M189.4 167.6v1.2l-.9-1.2v1.2M189.8 167.6h.7l.2 .2v.8l-.2 .2h-.7z"/>
<path d="M200.3 167.8l-.3-.2h-.4l-.2 .2v.8l.2 .2h.4l.3-.2v-.4h-.5M200.7 168.4h.7l.2-.2v-.4l-.2-.2h-.7v1.2M202 167.6h.4M202 168.8h.4M202.2 167.6v1.2M203.1 167.6h.4l.3 .2v.8l-.3 .2h-.4l-.2-.2v-.8zM203.5 161.5v1.3h.8M204.8 162.8v-1.3l.4 .4 .4-.4v1.3M205.1 167.8l-.2-.2h-.5l-.2 .2v.8M205.1 167.8v.8l-.2 .2h-.5l-.2-.2M205.1 167.8l-.9 .8M206.1 161.5v1l.2 .3h.4l.2-.3v-1"/>
<path d="M208.3 161.5v1.3l-.9-1.3v1.3M208.7 161.7l.2-.2h.4l.2 .2v.2l-.8 .9h.8M210 161.7l.2-.2h.5l.2 .2v.2l-.9 .9h.9M211.3 161.7l.2-.2h.5l.2 .2v.2l-.2 .2M211.8 162.1h.2M212 162.1l.2 .2v.2l-.2 .3h-.5l-.2-.3M212.6 161.7l.2-.2h.5l.2 .2v.2l-.2 .2M213.1 162.1h.2M213.3 162.1l.2 .2v.2l-.2 .3h-.5l-.2-.3M231.9 160.3h.6l.3-.2v-.5l-.3-.2h-.6v1.3M232.3 160.3l.5 .4"/>
</g>
<g fill="none" stroke="#808080" stroke-width=".42">
<path d="M191.6 52.2h2.4l.8 .8v3.2l-.8 .8h-2.4zM195.9 42.1v4.7l1.6-1.5 1.6 1.5v-4.7M196.3 57h3.2M196.3 53.8l1.6-1.6v4.8M200.7 45.3h3.2v-.9l-.8-.7h-1.6l-.8 .7v1.6l.8 .8h1.6M205.4 46.8v-4.7l1.6 1.6 1.6-1.6v4.7M207.4 54.6l-.8-.8h-.8v3.2M207.4 54.6v2.4M207.4 54.6l.8-.8 .8 .8v2.4M210.2 44.4l.8-.7h1.6l.8 .7v1.6l-.8 .8h-1.6l-.8-.8zM210.6 57h1.6M210.6 53.8h.8v3.2"/>
<path d="M211.4 51.4v.8M213.8 57v-3.2h2.3l.8 .8v2.4M218.1 43.7h-2.4l-.8 .7 .8 .9h1.6l.8 .7-.8 .8h-2.4M218.5 57h1.6M218.5 53.8h.8v3.2M219.3 51.4v.8M219.7 46h.8v.8h-.8zM225.2 43.7h-2.3l-.8 .7v1.6l.8 .8h2.3M226.4 52.2v3.2l1.6 1.6 1.6-1.6v-3.2M230 43.7h-2.4l-.8 .7v1.6l.8 .8h2.4M231.2 53l.8-.8h1.6l.8 .8v.8l-3.2 3.2h3.2"/>
</g>
<path d="M74.4 47h6.1v18.3h-6.1zM88.6 47h6.1v18.3h-6.1z" fill="none" stroke="#800000" stroke-width=".34"/>
<g fill="none" stroke="#800000" stroke-width=".17">
<path d="M77.4 49.1h.5M77.4 51.1h.5M77.4 53.1h.5M77.4 55.2h.5M77.4 57.2h.5M77.4 59.2h.5M91.2 49.1h.5M91.2 51.1h.5M91.2 53.1h.5M91.2 55.2h.5M91.2 57.2h.5M91.2 59.2h.5"/>
<path d="M128.2 40.9v2.1M128.2 53.1v2.5M128.2 56.8v2.4M136.4 53.1v2.1M136.4 59.2v2.1M138.4 51.1h4.1M138.4 47h4.1M148.5 55.2v4M154.6 51.1h4.1M154.6 47h4.1M166.8 40.9v2.1M166.8 51.1v2.4"/>
<path d="M166.8 54.8v2.4M57.1 75.5v2M77.4 61.3h.5M77.4 63.3h.5M91.2 61.3h.5M91.2 63.3h.5M128.2 65.3v2.1M136.4 65.3v2.1M148.5 65.3v2.1M166.8 65.3v2.1M61.2 85.6h2M61.2 91.7h2"/>
<path d="M61.2 97.8h2M67.3 85.6h2M67.3 91.7h2M67.3 97.8h2M103.8 95.8h2.1M112 97.8v2.5M118.1 97.8v2.5M120.1 81.6h4.1M120.1 83.6h4.1M120.1 85.6h4.1M120.1 87.7h4.1M120.1 89.7h4.1"/>
<path d="M120.1 91.7h4.1M120.1 93.8h4.1M120.1 95.8h4.1M154.6 81.6h4.1M154.6 83.6h4.1M154.6 85.6h4.1M154.6 87.7h4.1M154.6 89.7h4.1M154.6 91.7h4.1M154.6 93.8h4.1M154.6 95.8h4.1M231.8 87.7v2"/>
<path d="M231.8 93.8v2M57.1 118.1v2.1M61.2 114.1h2M61.2 103.9h2M67.3 114.1h2M67.3 103.9h2M87.6 101.9v2.4M87.6 105.5v2.5M87.6 118.1v2.1M112 101.5v2.4M112 118.1v2.1M118.1 101.5v2.4"/>
<path d="M118.1 118.1v2.1M166.8 118.1v2.1M195.3 105.9h.4M202.9 105.9h.5M231.8 103.9v2M231.8 110v2M231.8 118.1v2.1M57.1 136.4v2.1M57.1 144.5v4.1M65.3 154.7h4M65.3 152.7h4M65.3 158.7h4"/>
<path d="M65.3 156.7h4M65.3 150.6h4M81.5 154.7h4.1M81.5 152.7h4.1M81.5 158.7h4.1M81.5 156.7h4.1M105.3 154.3h1.2M105.3 155.1h1.2M105.9 155.1v1.6h4v-1.6M107.1 152.7h-1.2v1.6M107.1 151.2v2.9M107.6 151.4h.6v2.5h-.6z"/>
<path d="M107.9 156.7v2M108.7 152.7h1.2v1.6M108.7 151.2v2.9M109.3 154.3h1.3M109.3 155.1h1.3M134.3 154.7h2.1M134.3 152.7h2.1M140.4 154.7h2.1M140.4 152.7h2.1M140.4 144.5v2.1M146.5 154.7h4.1M146.5 152.7h4.1"/>
<path d="M146.5 158.7h4.1M146.5 156.7h4.1M146.5 150.6h4.1M164.8 154.7h4.1M164.8 152.7h4.1M164.8 158.7h4.1M164.8 156.7h4.1M164.8 150.6h4.1M183.1 154.7v2.4M183.1 158.3v2.5M189.2 144.5v2.1M189.2 154.7v2.4"/>
<path d="M189.2 158.3v2.5M199.3 158.7h1l-.4 .9zM199.3 142.5v2l1.7 .9M199.3 148.6v2M199.3 156.7v2M199.9 147.8l.4 .8h-1zM200.1 159.2l1 .5M201.1 147.7l-1 .5M201.4 146.6h2M57.1 162.8v2M81.5 160.8h4.1M81.5 162.8h4.1"/>
<path d="M89.6 164.8v2.1M107.9 162.8v2M130.3 160.8v2M146.5 160.8h4.1M146.5 162.8h4.1M146.5 164.8h4.1M164.8 160.8h4.1M164.8 162.8h4.1M164.8 164.8h4.1M183.1 164.8v2.1M189.2 164.8v2.1M201 162l-1.7 .8v2"/>
<path d="M201.4 160.8h2"/>
<circle cx="78.7" cy="59.2" r=".78"/>
<circle cx="78.7" cy="55.2" r=".78"/>
<circle cx="78.7" cy="53.1" r=".78"/>
<circle cx="78.7" cy="51.1" r=".78"/>
<circle cx="78.7" cy="57.2" r=".78"/>
<circle cx="78.7" cy="49.1" r=".78"/>
<circle cx="90.4" cy="51.1" r=".78"/>
<circle cx="90.4" cy="57.2" r=".78"/>
<circle cx="90.4" cy="49.1" r=".78"/>
<circle cx="90.4" cy="55.2" r=".78"/>
<circle cx="90.4" cy="53.1" r=".78"/>
<circle cx="90.4" cy="59.2" r=".78"/>
<circle cx="78.7" cy="61.3" r=".78"/>
<circle cx="78.7" cy="63.3" r=".78"/>
<circle cx="90.4" cy="63.3" r=".78"/>
<circle cx="90.4" cy="61.3" r=".78"/>
<circle cx="196.5" cy="105.9" r=".78"/>
<circle cx="202.2" cy="105.9" r=".78"/>
</g>
<g fill="none" stroke="#800000" stroke-width=".21">
<path d="M127.2 42.5l1-1.6 1 1.6M135.6 55.2h1.5v4h-1.5zM142.5 43h12.1v12.2h-12.1zM165.8 42.5l1-1.6 1.1 1.6M56.1 77l1-1.5 1 1.5M124.2 79.5h30.4v18.3h-30.4zM126.7 67.4h3.1M134.8 67.4h3.1M147 67.4h3.1M165.3 67.4h3.1M63.2 84.9h4.1v1.4h-4.1zM63.2 91h4.1v1.4h-4.1z"/>
<path d="M63.2 97.1h4.1v1.4h-4.1zM105.4 94.8l-1.6 1 1.6 1M231.1 89.7h1.4v4.1h-1.4zM63.2 113.4h4.1v1.4h-4.1zM63.2 103.2h4.1v1.4h-4.1zM195.9 104.7h6.9M197.7 104.7v-1.4h3.3v1.4M231.1 105.9h1.4v4.1h-1.4zM55.6 120.2h3.1M56.1 137.9l1-1.5 1 1.5M86.1 120.2h3M110.4 120.2h3.1"/>
<path d="M116.5 120.2h3.1M165.3 120.2h3.1M230.3 120.2h3.1M56.1 145.6h2M57.1 145.6l1 2h-2zM69.3 148.6h12.2v16.2h-12.2zM136.4 152h4v1.4h-4zM136.4 154h4v1.4h-4zM138.9 144.5h3M150.6 148.6h14.2v18.3h-14.2zM188.2 146.1l1-1.6 1 1.6M199.9 148.2l-.1 .2h.4l-.3-.4-.4 .5h.7"/>
<path d="M200.2 158.9h-.7l.4 .5 .3-.4h-.4l.1 .2M55.6 164.8h3.1M88.1 166.9h3M106.4 164.8h3M129.2 161.3l1.1 1.5 1-1.5M181.5 166.9h3.1M187.6 166.9h3.1"/>
</g>
<g fill="#800000" stroke="#800000" stroke-width=".17">
<path d="M126.6 56.4h3.3v.4h-3.3z"/>
<path d="M126.6 55.6h3.3v.4h-3.3z"/>
<path d="M181.4 157.1h3.3v.4h-3.3z"/>
<path d="M181.4 157.9h3.3v.5h-3.3z"/>
<path d="M187.5 157.1h3.3v.4h-3.3z"/>
<path d="M187.5 157.9h3.3v.5h-3.3z"/>
<path d="M116.4 101.1h3.3v.4h-3.3z"/>
<path d="M116.4 100.2h3.3v.5h-3.3z"/>
<path d="M86 105.1h3.2v.5h-3.2z"/>
<path d="M86 104.3h3.2v.4h-3.2z"/>
<path d="M201 158.7h.5v4.1h-.5z"/>
<path d="M201 144.5h.5v4.1h-.5z"/>
<path d="M110.3 101.1h3.3v.4h-3.3z"/>
<path d="M110.3 100.2h3.3v.5h-3.3z"/>
<path d="M165.2 54.3h3.3v.5h-3.3z"/>
<path d="M165.2 53.5h3.3v.5h-3.3z"/>
</g>
<g fill="none" stroke="#008000" stroke-width=".17">
<path d="M65.3 49.1h12.1M65.3 51.1h12.1M65.3 59.2h12.1M65.3 57.2h12.1M65.3 55.2h12.1M65.3 53.1h12.1M91.7 49.1h10.1M91.7 51.1h10.1M91.7 59.2h10.1M91.7 57.2h10.1M91.7 55.2h10.1M91.7 53.1h10.1"/>
<path d="M128.2 47h10.2M128.2 43v10.1M128.2 59.2v6.1M128.2 51.1h10.2M136.4 51.1v2M148.5 59.2v6.1M158.7 47h8.1M166.8 43v8.1M166.8 57.2v8.1M57.1 77.5v26.4h4.1M65.3 61.3h12.1M65.3 63.3h12.1"/>
<path d="M91.7 61.3h10.1M91.7 63.3h10.1M136.4 61.3v4M57.1 85.6h4.1M57.1 91.7h4.1M57.1 97.8h4.1M69.3 85.6h8.1M69.3 91.7h18.3v10.2M69.3 97.8h8.1M105.9 95.8h14.2M109.9 85.6h10.2M109.9 91.7h10.2"/>
<path d="M109.9 87.7h10.2M109.9 89.7h10.2M109.9 93.8h10.2M109.9 83.6h10.2M109.9 81.6h10.2M112 95.8v2M118.1 95.8v2M158.7 95.8h8.1v22.3M158.7 85.6h8.1M158.7 91.7h8.1M158.7 87.7h8.1M158.7 89.7h8.1"/>
<path d="M158.7 93.8h8.1M158.7 83.6h8.1M158.7 81.6h8.1M231.8 95.8v8.1M231.8 99.8h10.2M242 83.6h-10.2v4.1M61.2 114.1h-4.1v4M69.3 103.9h8.1M69.3 114.1h8.1M87.6 108v10.1M112 103.9v14.2M118.1 103.9v14.2"/>
<path d="M189.2 105.9h6.1M203.4 105.9h6.1M231.8 112v6.1M57.1 138.5v6M205.4 138.5h-6.1v4M57.1 148.6v2h8.2M57.1 154.7h8.2M57.1 152.7h8.2M65.3 158.7h-8.2v4.1M85.6 154.7h4v10.1M101.8 152.7h4.1M107.9 158.7v4.1"/>
<path d="M109.9 152.7h4.1M130.3 154.7h4M130.3 152.7h4M138.4 158.7h8.1M140.4 146.6v4h6.1M142.5 154.7h4M142.5 152.7h4M146.5 156.7h-16.2v4.1M168.9 156.7h8.1M168.9 150.6h20.3M168.9 154.7h8.1M183.1 150.6v4.1"/>
<path d="M189.2 146.6v8.1M199.3 150.6v2.1h24.4v8.1M203.4 146.6h36.6M227.8 146.6v8.1h-28.5v2M85.6 160.8h4M85.6 162.8h4M138.4 160.8h8.1M138.4 162.8h8.1M138.4 164.8h8.1M183.1 160.8v4M189.2 160.8v4M199.3 164.8v4.1h6.1"/>
<path d="M203.4 160.8h36.6"/>
</g>
<g fill="#008000" stroke="#008000" stroke-width=".17">
<circle cx="112" cy="95.8" r=".4"/>
<circle cx="118.1" cy="95.8" r=".4"/>
<circle cx="57.1" cy="85.6" r=".4"/>
<circle cx="57.1" cy="91.7" r=".4"/>
<circle cx="57.1" cy="97.8" r=".4"/>
<circle cx="183.1" cy="150.6" r=".4"/>
<circle cx="189.2" cy="150.6" r=".4"/>
<circle cx="166.8" cy="47" r=".4"/>
<circle cx="89.6" cy="162.8" r=".4"/>
<circle cx="89.6" cy="160.8" r=".4"/>
<circle cx="128.2" cy="47" r=".4"/>
<circle cx="128.2" cy="51.1" r=".4"/>
<circle cx="136.4" cy="51.1" r=".4"/>
<circle cx="231.8" cy="99.8" r=".4"/>
<circle cx="227.8" cy="146.6" r=".4"/>
<circle cx="223.7" cy="160.8" r=".4"/>
</g>
<g font-size="1.7" fill="#808080">
<text x="139.7" y="46.8">1</text>
<text x="144.3" y="47.6">IN</text>
<text x="150.2" y="47.7">OUT</text>
<text x="156.5" y="46.8">5</text>
<text x="76.7" y="48.8">1</text>
<text x="76.7" y="50.8">2</text>
<text x="76.7" y="52.8">3</text>
<text x="91.5" y="48.8">1</text>
<text x="91.5" y="50.8">2</text>
<text x="91.5" y="52.8">3</text>
<text x="139.7" y="50.8">3</text>
<text x="144.3" y="51.7">EN</text>
<text x="149.2" y="53.3" transform="rotate(-90 149.2 53.3)">GND</text>
<text x="151" y="51.7">BP</text>
<text x="156.5" y="50.8">4</text>
<text x="76.7" y="54.9">4</text>
<text x="76.7" y="56.9">5</text>
<text x="76.7" y="58.9">6</text>
<text x="91.5" y="54.9">4</text>
<text x="91.5" y="56.9">5</text>
<text x="91.5" y="58.9">6</text>
<text x="148.3" y="57.9" transform="rotate(-90 148.3 57.9)">2</text>
<text x="76.7" y="61">7</text>
<text x="76.7" y="63">8</text>
<text x="91.5" y="61">7</text>
<text x="91.5" y="63">8</text>
<text x="121.4" y="81.3">1</text>
<text x="121.4" y="83.3">2</text>
<text x="126" y="82.2">RSET</text>
<text x="150.2" y="82.2">TXD</text>
<text x="156.5" y="83.3">15</text>
<text x="156.5" y="81.3">16</text>
<text x="121.4" y="85.3">3</text>
<text x="121.4" y="87.4">4</text>
<text x="121.4" y="89.4">5</text>
<text x="126" y="84.2">ADC/TOUT</text>
<text x="126" y="86.2">EN</text>
<text x="126" y="88.3">GPIO16/WAKE</text>
<text x="148.4" y="88.3">GPIO4</text>
<text x="148.4" y="86.3">GPIO5</text>
<text x="150.2" y="84.2">RXD</text>
<text x="156.5" y="89.4">12</text>
<text x="156.5" y="87.4">13</text>
<text x="156.5" y="85.3">14</text>
<text x="121.4" y="91.4">6</text>
<text x="121.4" y="93.5">7</text>
<text x="121.4" y="95.5">8</text>
<text x="126" y="90.3">GPIO14/CLK</text>
<text x="126" y="92.3">GPIO12/MISO</text>
<text x="126" y="94.4">GPIO13/MOSI</text>
<text x="141.5" y="94.4">HSPICS/GPIO15</text>
<text x="148.4" y="92.3">GPIO2</text>
<text x="148.4" y="90.3">GPIO0</text>
<text x="156.5" y="95.5">9</text>
<text x="156.5" y="93.5">10</text>
<text x="156.5" y="91.4">11</text>
<text x="126" y="96.4">VCC</text>
<text x="150.2" y="96.4">GND</text>
<text x="65.7" y="154.4">P3</text>
<text x="65.7" y="152.4">P2</text>
<text x="65.7" y="150.4">P1</text>
<text x="71.2" y="155.3">D+</text>
<text x="71.2" y="153.3">D-</text>
<text x="71.2" y="151.2">VBUS</text>
<text x="77" y="153.3">SH1</text>
<text x="77" y="155.3">SH2</text>
<text x="83.4" y="152.4">S1</text>
<text x="83.4" y="154.4">S2</text>
<text x="147.8" y="150.4">1</text>
<text x="147.8" y="152.4">2</text>
<text x="147.8" y="154.4">3</text>
<text x="152.4" y="151.2">GND</text>
<text x="152.4" y="153.3">TXD</text>
<text x="152.4" y="155.3">RXD</text>
<text x="159.5" y="155.3">RTS#</text>
<text x="159.5" y="153.3">R232</text>
<text x="160.3" y="151.3">VCC</text>
<text x="166.7" y="154.4">14</text>
<text x="166.7" y="152.4">15</text>
<text x="166.7" y="150.4">16</text>
<text x="65.7" y="158.5">P5</text>
<text x="65.7" y="156.4">P4</text>
<text x="71.2" y="159.4">GND</text>
<text x="71.2" y="157.3">ID</text>
<text x="77" y="157.3">SH3</text>
<text x="77" y="159.4">SH4</text>
<text x="77" y="161.4">SH5</text>
<text x="83.4" y="156.4">S3</text>
<text x="83.4" y="158.5">S4</text>
<text x="83.4" y="160.5">SS1</text>
<text x="147.8" y="156.4">4</text>
<text x="147.8" y="158.5">5</text>
<text x="147.8" y="160.5">6</text>
<text x="152.4" y="157.3">V3</text>
<text x="152.4" y="159.4">UD+</text>
<text x="152.4" y="161.4">UD-</text>
<text x="159.5" y="159.4">DCD#</text>
<text x="159.5" y="157.3">DTR#</text>
<text x="160.3" y="161.4">RI#</text>
<text x="166.7" y="160.5">11</text>
<text x="166.7" y="158.5">12</text>
<text x="166.7" y="156.4">13</text>
<text x="77" y="163.4">SH6</text>
<text x="83.4" y="162.5">SS2</text>
<text x="147.8" y="162.5">7</text>
<text x="147.8" y="164.6">8</text>
<text x="152.4" y="163.4">XI</text>
<text x="152.4" y="165.5">XO</text>
<text x="159.5" y="165.5">CTS#</text>
<text x="159.5" y="163.4">DSR#</text>
<text x="166.7" y="164.6">9</text>
<text x="166.7" y="162.5">10</text>
</g>
</svg>
